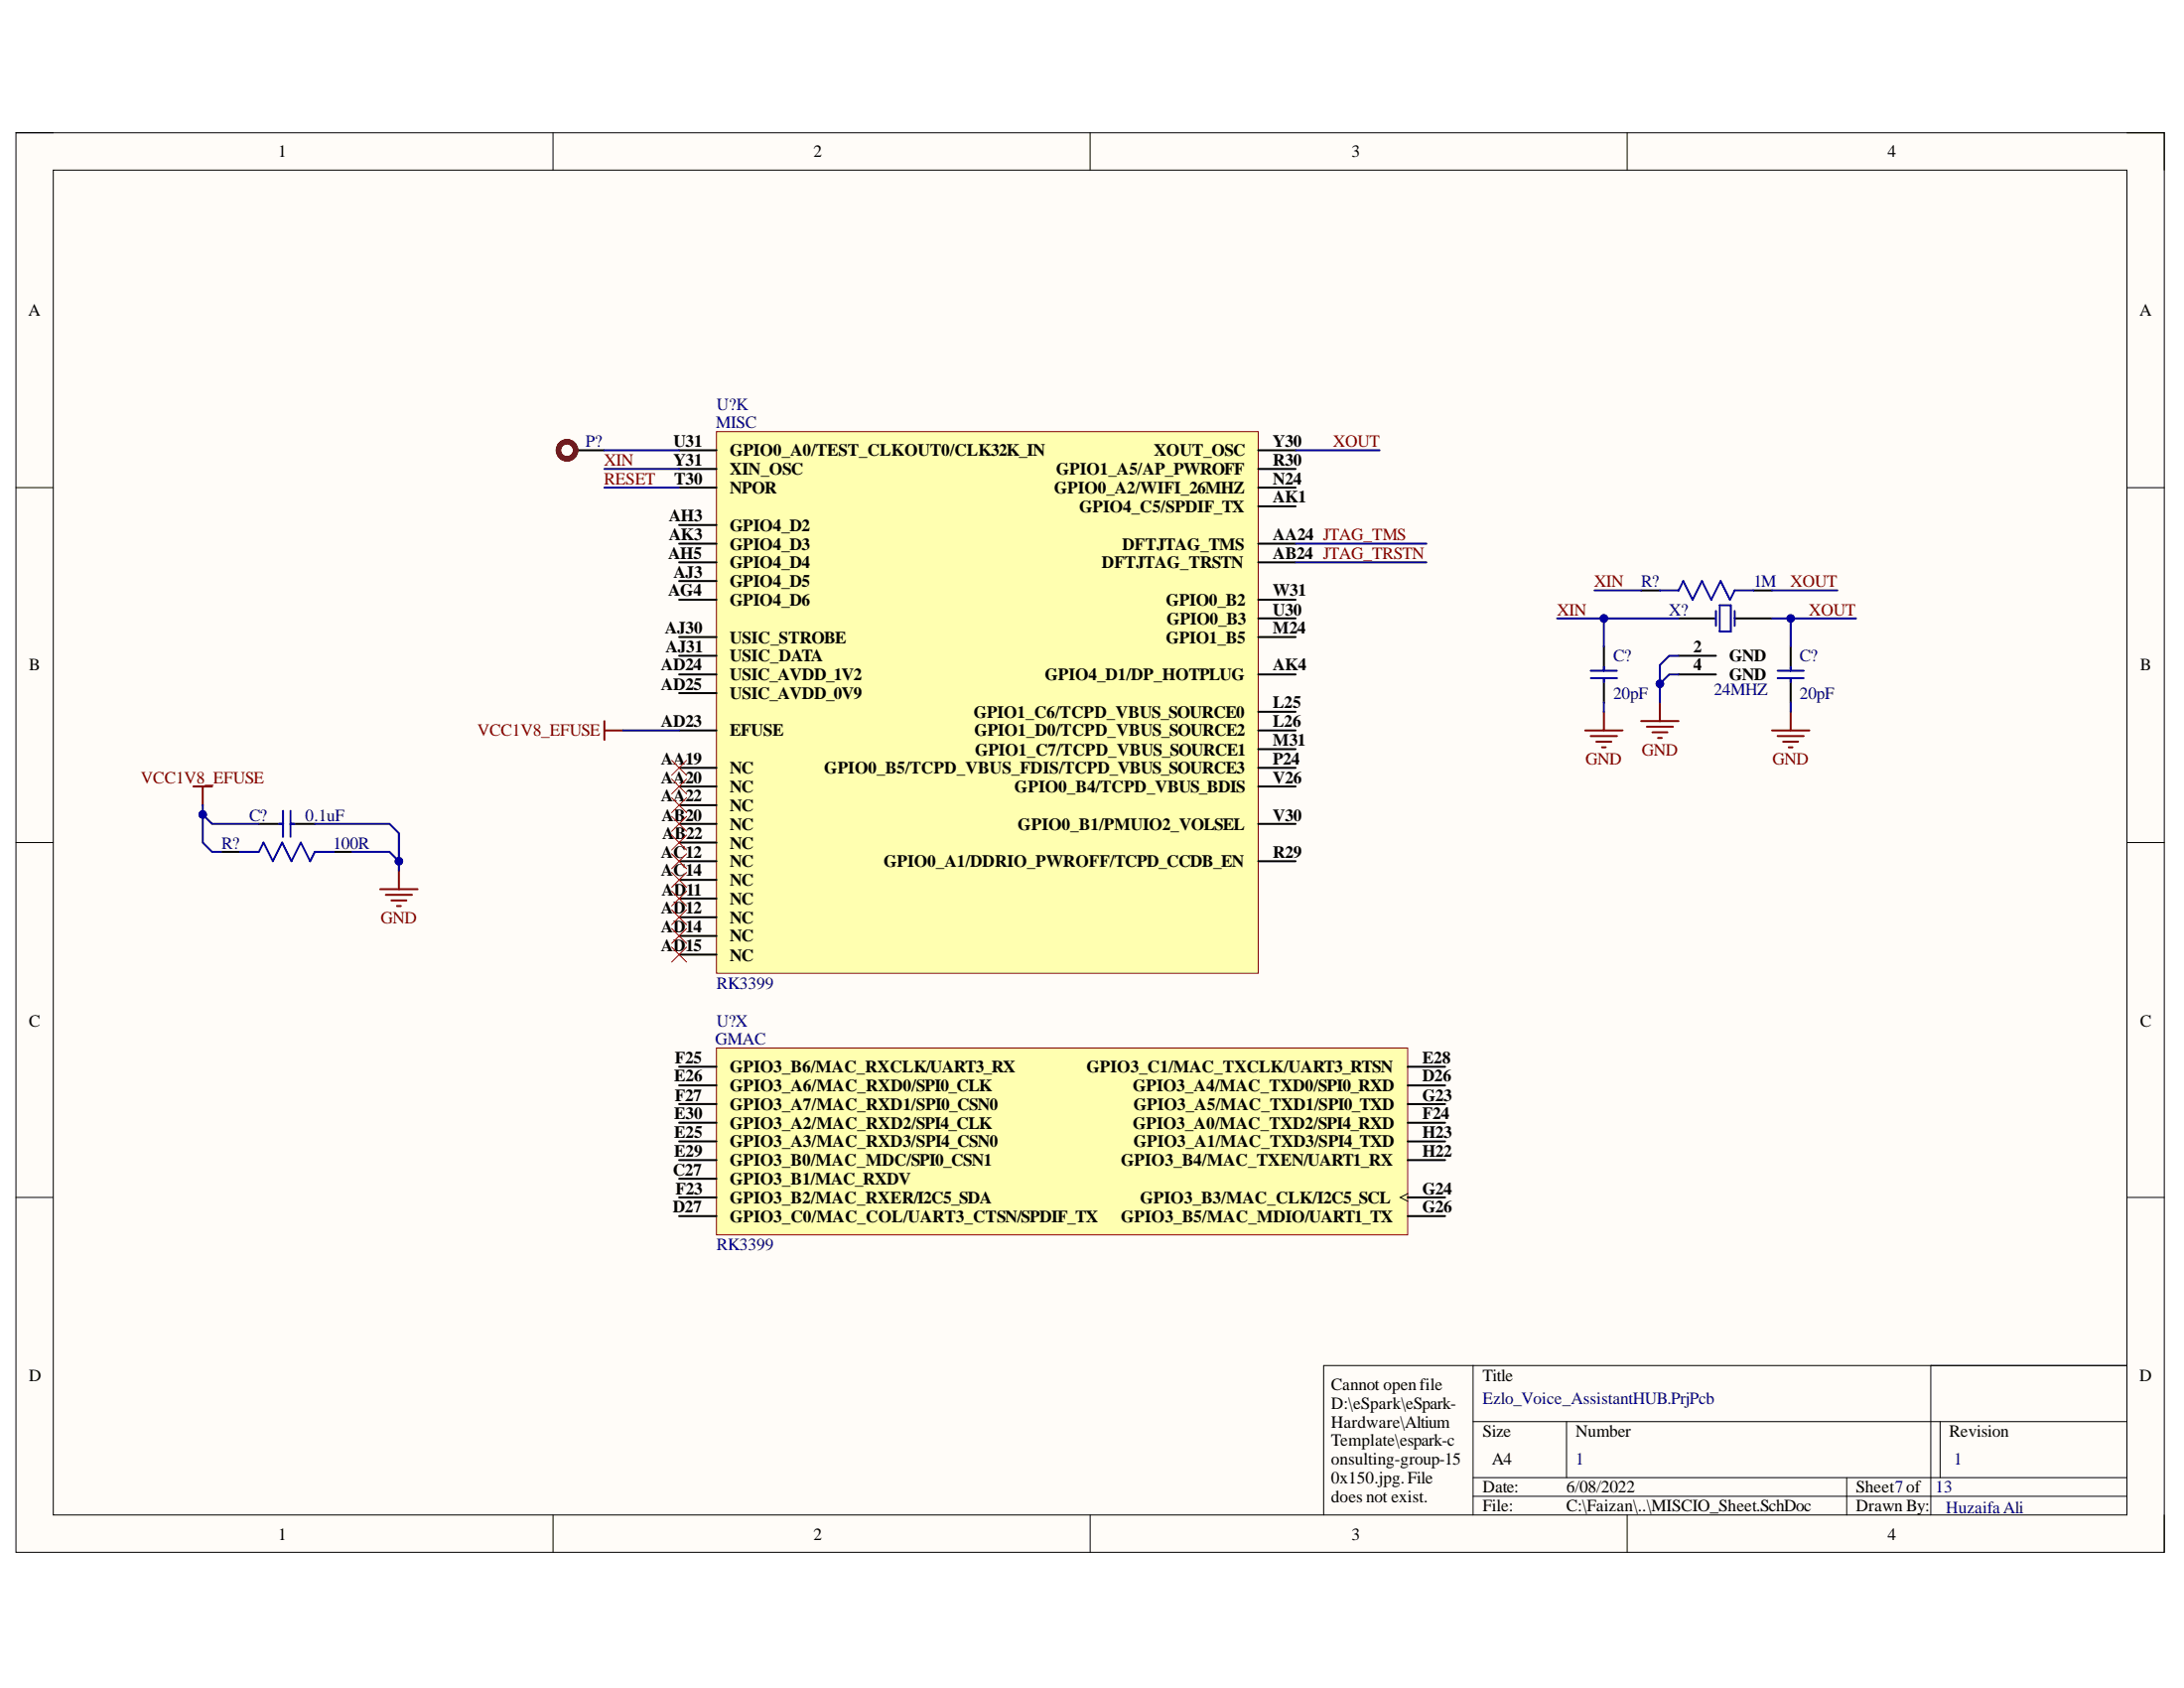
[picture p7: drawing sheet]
<svg xmlns="http://www.w3.org/2000/svg" width="279mm" height="216mm" viewBox="0 0 279 216" stroke-linecap="round" stroke-linejoin="round" font-family="sans-serif">
<path d="M2 17h274.9v181.5h-274.9z" fill-rule="evenodd" fill="#fffcf8"/>
<path d="M2 17h274.9v181.5h-274.9z" fill="none" stroke="#000" stroke-width=".13"/>
<path d="M6.8 21.8h265.3v172h-265.3z" fill-rule="evenodd" fill="#fffcf8"/>
<g fill="none" stroke="#000" stroke-width=".13">
<path d="M2 17h4.8M70.7 17v4.8M139.5 17v4.8M208.2 17v4.8M272.1 17h4.8v4.8M6.8 21.8h265.3v172h-265.3zM2 62.4h4.8M272.1 62.4h4.8M2 107.8h4.8M272.1 107.8h4.8M2 153.2h4.8M272.1 153.2h4.8"/>
<path d="M188.5 174.7v19.1M247 174.7v19.1M272.1 174.7h-102.8v19.1M70.8 193.8v4.7M139.5 193.8v4.7M188.5 181.8h83.6M188.5 189h83.6M188.5 191.4h83.6M200.4 181.8v7.2M208.2 193.8v4.7M236.2 189v4.8M248.2 181.8v7.2"/>
<path d="M276.9 193.8v4.7"/>
</g>
<path d="M91.7 55.2h69.3v69.3h-69.3z" fill-rule="evenodd" fill="#ffffb0"/>
<path d="M91.7 55.2h69.3v69.3h-69.3z" fill="none" stroke="#800000" stroke-width=".13"/>
<g fill="none" stroke="#000" stroke-width=".25">
<path d="M86.9 57.6h4.8M86.9 60h4.8M161 57.6h4.7M161 60h4.7M86.9 62.4h4.8M86.9 67.1h4.8M86.9 69.5h4.8M86.9 71.9h4.8M86.9 74.3h4.8M86.9 76.7h4.8M161 62.4h4.7M161 69.5h4.7"/>
<path d="M161 71.9h4.7M161 76.7h4.7M161 64.8h4.7M161 79.1h4.7M86.9 81.5h4.8M86.9 83.9h4.8M86.9 86.3h4.8M86.9 88.7h4.8M86.9 93.4h4.8M86.9 98.2h4.8M161 81.5h4.7M161 86.3h4.7"/>
<path d="M161 93.4h4.7M161 98.2h4.7M161 91h4.7M161 95.8h4.7M86.9 100.6h4.8M86.9 103h4.8M86.9 105.4h4.8M86.9 107.8h4.8M86.9 110.2h4.8M86.9 112.5h4.8M86.9 114.9h4.8M86.9 117.3h4.8"/>
<path d="M86.9 119.7h4.8M161 100.6h4.7M161 105.4h4.7M161 110.2h4.7M86.9 122.1h4.8"/>
</g>
<path d="M91.7 134h88.4v23.9h-88.4z" fill-rule="evenodd" fill="#ffffb0"/>
<path d="M91.7 134h88.4v23.9h-88.4z" fill="none" stroke="#800000" stroke-width=".13"/>
<g fill="none" stroke="#000" stroke-width=".25">
<path d="M73.7 57.6h3.6M210 75.5h2.4M214.7 79.1h4.8M221.9 79.1h4.8M224.3 75.5h2.4M205.2 82.7v3.1M214.7 83.9h4.8M214.7 86.3h4.8M229.1 82.7v3.1M28.3 109h2.4M33.1 105.4h3.1M37.2 105.4h3.1"/>
<path d="M42.7 109h2.4M86.9 136.4h4.8M86.9 138.8h4.8M180.1 136.4h4.8M180.1 138.8h4.8M86.9 141.2h4.8M86.9 143.6h4.8M86.9 146h4.8M86.9 148.4h4.8M86.9 150.8h4.8M86.9 153.2h4.8M86.9 155.5h4.8"/>
<path d="M180.1 141.2h4.8M180.1 143.6h4.8M180.1 146h4.8M180.1 148.4h4.8M180.1 153.2h4.8M180.1 155.5h4.8"/>
</g>
<path d="M180.1 152.7l-1 .5 1 .4" fill="none" stroke="#000" stroke-width=".13"/>
<g fill="none" stroke="#f00" stroke-width=".13">
<path d="M85.9 97.3l1.9 1.9M85.9 99.6l1.9 2M87.8 97.3l-1.9 1.9M87.8 99.6l-1.9 2M85.9 102l1.9 1.9M85.9 104.4l1.9 1.9M85.9 106.8l1.9 1.9M85.9 109.2l1.9 1.9M85.9 111.6l1.9 1.9M85.9 114l1.9 1.9M85.9 116.4l1.9 1.9M85.9 118.8l1.9 1.9"/>
<path d="M87.8 102l-1.9 1.9M87.8 104.4l-1.9 1.9M87.8 106.8l-1.9 1.9M87.8 109.2l-1.9 1.9M87.8 111.6l-1.9 1.9M87.8 114l-1.9 1.9M87.8 116.4l-1.9 1.9M87.8 118.8l-1.9 1.9M85.9 121.1l1.9 2M87.8 121.1l-1.9 2"/>
</g>
<path d="M212.4 75.5h2.3l.6-1.2 1.2 2.4 1.2-2.4 1.2 2.4 1.2-2.4 1.2 2.4 .6-1.2h2.4M219.5 78.1v2M220 77.4h1.4v3.4h-1.4zM221.9 78.1v2M205.2 85.3v.5M229.1 85.3v.5M30.7 109h2.4l.6-1.2 1.2 2.4 1.2-2.4 1.2 2.4 1.2-2.4 1.2 2.4 .6-1.2h2.4M35.7 105.4h.5M36.2 103.7v3.3M37.2 103.7v3.3M37.2 105.4h.4" fill="none" stroke="#00f" stroke-width=".25"/>
<g fill="none" stroke="#800000" stroke-width=".25">
<path d="M77.3 93.4h2.4M77.3 92.2v2.4M202.8 93.4h4.8M203.5 94.1h3.4M204.2 94.9h1.9M204.9 95.6h.5M205.2 91v2.4M210 92.2h4.7M210.7 93h3.3M211.4 93.7h1.9M212.1 94.4h.5M212.4 89.8v2.4"/>
<path d="M226.7 93.4h4.8M227.4 94.1h3.4M228.1 94.9h1.9M228.8 95.6h.5M229.1 91v2.4M24.7 100.6h2.4M25.9 100.6v2.4M48.6 113.7h4.8M49.4 114.5h3.3M50.1 115.2h1.9M50.8 115.9h.5M51 111.3v2.4"/>
</g>
<circle cx="72.5" cy="57.6" r="1.1" fill="none" stroke="#5b0f00" stroke-width=".68"/>
<path d="M77.3 60h9.6M165.8 57.6h10.7M226.7 79.1h10.7" fill="none" stroke="#000080" stroke-width=".25"/>
<circle cx="229.1" cy="79.1" r=".48" fill="#000080"/>
<circle cx="229.1" cy="79.1" r=".48" fill="none" stroke="#000080" stroke-width=".13"/>
<path d="M199.2 79.1h15.5" fill="none" stroke="#000080" stroke-width=".25"/>
<circle cx="205.2" cy="79.1" r=".48" fill="#000080"/>
<circle cx="205.2" cy="79.1" r=".48" fill="none" stroke="#000080" stroke-width=".13"/>
<path d="M205.2 79.1v3.6" fill="none" stroke="#000080" stroke-width=".25"/>
<circle cx="205.2" cy="79.1" r=".48" fill="#000080"/>
<circle cx="205.2" cy="79.1" r=".48" fill="none" stroke="#000080" stroke-width=".13"/>
<path d="M205.2 89.8v1.2M214.7 83.9h-1.2l-1.1 1.2v2.4" fill="none" stroke="#000080" stroke-width=".25"/>
<circle cx="212.4" cy="87.5" r=".48" fill="#000080"/>
<circle cx="212.4" cy="87.5" r=".48" fill="none" stroke="#000080" stroke-width=".13"/>
<path d="M214.7 86.3h-1.2l-1.1 1.2v2.3" fill="none" stroke="#000080" stroke-width=".25"/>
<circle cx="212.4" cy="87.5" r=".48" fill="#000080"/>
<circle cx="212.4" cy="87.5" r=".48" fill="none" stroke="#000080" stroke-width=".13"/>
<path d="M229.1 79.1v3.6" fill="none" stroke="#000080" stroke-width=".25"/>
<circle cx="229.1" cy="79.1" r=".48" fill="#000080"/>
<circle cx="229.1" cy="79.1" r=".48" fill="none" stroke="#000080" stroke-width=".13"/>
<path d="M77.3 57.6h9.6M77.3 62.4h9.6M165.8 69.5h16.7M165.8 71.9h16.7M204 75.5h6M226.7 75.5h8.4M79.7 93.4h7.2M229.1 89.8v1.2M25.9 103v4.8l1.2 1.2h1.2" fill="none" stroke="#000080" stroke-width=".25"/>
<circle cx="25.9" cy="104.2" r=".48" fill="#000080"/>
<circle cx="25.9" cy="104.2" r=".48" fill="none" stroke="#000080" stroke-width=".13"/>
<path d="M25.9 104.2l1.2 1.2h6" fill="none" stroke="#000080" stroke-width=".25"/>
<circle cx="25.9" cy="104.2" r=".48" fill="#000080"/>
<circle cx="25.9" cy="104.2" r=".48" fill="none" stroke="#000080" stroke-width=".13"/>
<path d="M40.3 105.4h9.5l1.2 1.2v4.7" fill="none" stroke="#000080" stroke-width=".25"/>
<circle cx="51" cy="110.2" r=".48" fill="#000080"/>
<circle cx="51" cy="110.2" r=".48" fill="none" stroke="#000080" stroke-width=".13"/>
<path d="M45.1 109h4.7l1.2 1.2" fill="none" stroke="#000080" stroke-width=".25"/>
<circle cx="51" cy="110.2" r=".48" fill="#000080"/>
<circle cx="51" cy="110.2" r=".48" fill="none" stroke="#000080" stroke-width=".13"/>
<g font-size="3.9" fill="#00f">
<text x="204.6" y="89.1">PIC?01</text>
<text x="228.6" y="89.1">PIC?01</text>
</g>
<g font-size="2.2">
<text x="35.6" y="20.1">1</text>
<text x="104.1" y="20.1">2</text>
<text x="172.9" y="20.1">3</text>
<text x="241.5" y="20.1">4</text>
<text x="3.6" y="40.4">A</text>
<text x="273.7" y="40.4">A</text>
<text x="86.2" y="57.1">U31</text>
<text x="86.2" y="59.6">Y31</text>
<text x="93.3" y="58.3">GPIO0_A0/TEST_CLKOUT0/CLK32K_IN</text>
<text x="147.6" y="58.3">XOUT_OSC</text>
<text x="162.9" y="57.1">Y30</text>
<text x="162.9" y="59.6">R30</text>
<text x="86.2" y="62">T30</text>
<text x="93.3" y="60.8">XIN_OSC</text>
<text x="93.3" y="63.1">NPOR</text>
<text x="134.9" y="63.1">GPIO0_A2/WIFI_26MHZ</text>
<text x="135.1" y="60.8">GPIO1_A5/AP_PWROFF</text>
<text x="138.1" y="65.5">GPIO4_C5/SPDIF_TX</text>
<text x="162.9" y="62">N24</text>
<text x="162.9" y="64.3">AK1</text>
<text x="85.5" y="71.5">AH5</text>
<text x="85.6" y="66.7">AH3</text>
<text x="85.6" y="69.1">AK3</text>
<text x="93.3" y="68">GPIO4_D2</text>
<text x="93.3" y="70.3">GPIO4_D3</text>
<text x="143.6" y="70.3">DFTJTAG_TMS</text>
<text x="162.9" y="69.1">AA24 JTAG_TMS</text>
<text x="162.9" y="71.5">AB24 JTAG_TRSTN</text>
<text x="85.5" y="76.2">AG4</text>
<text x="86.2" y="73.9">AJ3</text>
<text x="93.3" y="72.7">GPIO4_D4</text>
<text x="93.3" y="75.1">GPIO4_D5</text>
<text x="93.3" y="77.5">GPIO4_D6</text>
<text x="141" y="72.7">DFTJTAG_TRSTN</text>
<text x="149.2" y="77.5">GPIO0_B2</text>
<text x="162.9" y="76.2">W31</text>
<text x="85.1" y="81.1">AJ30</text>
<text x="85.1" y="83.4">AJ31</text>
<text x="93.3" y="82.2">USIC_STROBE</text>
<text x="149.2" y="82.2">GPIO1_B5</text>
<text x="149.2" y="79.9">GPIO0_B3</text>
<text x="162.9" y="78.7">U30</text>
<text x="162.9" y="81.1">M24</text>
<text x="216.6" y="83.4">2</text>
<text x="3.7" y="85.8">B</text>
<text x="84.6" y="85.8">AD24</text>
<text x="84.6" y="88.2">AD25</text>
<text x="93.3" y="84.6">USIC_DATA</text>
<text x="93.3" y="87.1">USIC_AVDD_1V2</text>
<text x="93.3" y="89.4">USIC_AVDD_0V9</text>
<text x="133.7" y="87.1">GPIO4_D1/DP_HOTPLUG</text>
<text x="162.9" y="85.8">AK4</text>
<text x="216.6" y="85.8">4</text>
<text x="221.2" y="84.6">GND</text>
<text x="221.2" y="87.1">GND</text>
<text x="273.8" y="85.8">B</text>
<text x="84.6" y="93">AD23</text>
<text x="93.3" y="94.2">EFUSE</text>
<text x="124.6" y="91.8">GPIO1_C6/TCPD_VBUS_SOURCE0</text>
<text x="124.6" y="94.2">GPIO1_D0/TCPD_VBUS_SOURCE2</text>
<text x="162.9" y="90.6">L25</text>
<text x="162.9" y="93">L26</text>
<text x="162.9" y="95.4">M31</text>
<text x="84.6" y="97.8">AA19</text>
<text x="84.6" y="100.2">AA20</text>
<text x="93.3" y="99">NC</text>
<text x="93.3" y="101.3">NC</text>
<text x="105.4" y="99">GPIO0_B5/TCPD_VBUS_FDIS/TCPD_VBUS_SOURCE3</text>
<text x="124.7" y="96.6">GPIO1_C7/TCPD_VBUS_SOURCE1</text>
<text x="129.8" y="101.3">GPIO0_B4/TCPD_VBUS_BDIS</text>
<text x="162.9" y="97.8">P24</text>
<text x="162.9" y="100.2">V26</text>
<text x="84.6" y="102.5">AA22</text>
<text x="84.6" y="105">AB20</text>
<text x="84.7" y="107.3">AB22</text>
<text x="93.3" y="103.7">NC</text>
<text x="93.3" y="106.2">NC</text>
<text x="130.2" y="106.2">GPIO0_B1/PMUIO2_VOLSEL</text>
<text x="162.9" y="105">V30</text>
<text x="84.6" y="109.7">AC12</text>
<text x="84.6" y="112.1">AC14</text>
<text x="93.3" y="108.5">NC</text>
<text x="93.3" y="110.9">NC</text>
<text x="93.3" y="113.3">NC</text>
<text x="113.1" y="110.9">GPIO0_A1/DDRIO_PWROFF/TCPD_CCDB_EN</text>
<text x="162.9" y="109.7">R29</text>
<text x="84.6" y="116.9">AD12</text>
<text x="84.6" y="119.3">AD14</text>
<text x="84.6" y="114.5">AD11</text>
<text x="93.3" y="115.7">NC</text>
<text x="93.3" y="118.1">NC</text>
<text x="84.6" y="121.6">AD15</text>
<text x="93.3" y="120.4">NC</text>
<text x="93.3" y="122.9">NC</text>
<text x="3.7" y="131.3">C</text>
<text x="273.8" y="131.3">C</text>
<text x="86.3" y="136">F25</text>
<text x="93.3" y="137.2">GPIO3_B6/MAC_RXCLK/UART3_RX</text>
<text x="139" y="137.2">GPIO3_C1/MAC_TXCLK/UART3_RTSN</text>
<text x="182" y="136">E28</text>
<text x="86.2" y="138.4">E26</text>
<text x="86.2" y="143.2">E30</text>
<text x="86.3" y="140.8">F27</text>
<text x="93.3" y="139.5">GPIO3_A6/MAC_RXD0/SPI0_CLK</text>
<text x="93.3" y="142">GPIO3_A7/MAC_RXD1/SPI0_CSN0</text>
<text x="144.9" y="139.5">GPIO3_A4/MAC_TXD0/SPI0_RXD</text>
<text x="145" y="142">GPIO3_A5/MAC_TXD1/SPI0_TXD</text>
<text x="182" y="138.4">D26</text>
<text x="182" y="140.8">G23</text>
<text x="182" y="143.2">F24</text>
<text x="86.2" y="145.5">E25</text>
<text x="86.2" y="147.9">E29</text>
<text x="93.3" y="144.4">GPIO3_A2/MAC_RXD2/SPI4_CLK</text>
<text x="93.3" y="146.7">GPIO3_A3/MAC_RXD3/SPI4_CSN0</text>
<text x="93.3" y="149.1">GPIO3_B0/MAC_MDC/SPI0_CSN1</text>
<text x="143.4" y="149.1">GPIO3_B4/MAC_TXEN/UART1_RX</text>
<text x="144.9" y="144.4">GPIO3_A0/MAC_TXD2/SPI4_RXD</text>
<text x="145" y="146.7">GPIO3_A1/MAC_TXD3/SPI4_TXD</text>
<text x="182" y="145.5">H23</text>
<text x="182" y="147.9">H22</text>
<text x="86.1" y="150.4">C27</text>
<text x="86.1" y="155.1">D27</text>
<text x="86.4" y="152.7">F23</text>
<text x="93.3" y="151.5">GPIO3_B1/MAC_RXDV</text>
<text x="93.3" y="153.9">GPIO3_B2/MAC_RXER/I2C5_SDA</text>
<text x="145.9" y="153.9">GPIO3_B3/MAC_CLK/I2C5_SCL</text>
<text x="182" y="152.7">G24</text>
<text x="182" y="155.1">G26</text>
<text x="93.3" y="156.3">GPIO3_C0/MAC_COL/UART3_CTSN/SPDIF_TX</text>
<text x="143.4" y="156.3">GPIO3_B5/MAC_MDIO/UART1_TX</text>
<text x="3.7" y="176.7">D</text>
<text x="170.3" y="177.8">Cannot openfile</text>
<text x="189.7" y="176.7">Title</text>
<text x="273.7" y="176.7">D</text>
<text x="170.3" y="180.2">D:\eSpark\eSpark-</text>
<text x="170.3" y="182.6">Hardware\Altium</text>
<text x="170.3" y="184.9">Template\espark-c</text>
<text x="189.7" y="183.8">Size</text>
<text x="201.6" y="183.8">Number</text>
<text x="249.4" y="183.8">Revision</text>
<text x="170.3" y="187.4">onsulting-group-15</text>
<text x="170.3" y="189.8">0x150.jpg.File</text>
<text x="189.7" y="190.9">Date:</text>
<text x="190.8" y="187.4">A4</text>
<text x="200.4" y="190.9">6/08/2022</text>
<text x="237.4" y="190.9">Sheet7of</text>
<text x="35.6" y="196.9">1</text>
<text x="104.1" y="196.9">2</text>
<text x="170.3" y="192.1">does not exist.</text>
<text x="172.9" y="196.9">3</text>
<text x="189.7" y="193.3">File:</text>
<text x="200.4" y="193.3">C:\Faizan\..\MISCIO_Sheet.SchDoc</text>
<text x="237.4" y="193.3">Drawn By:</text>
<text x="241.5" y="196.9">4</text>
</g>
<g font-size="2.2" fill="#000080">
<text x="91.7" y="52.4">U?K</text>
<text x="74.9" y="57.1">P?</text>
<text x="91.6" y="54.7">MISC</text>
<text x="210" y="75.1">R?</text>
<text x="224.3" y="75.1">1M</text>
<text x="213.5" y="78.7">X?</text>
<text x="206.4" y="84.6">C?</text>
<text x="206.4" y="89.4">20pF</text>
<text x="219.3" y="88.9">24MHZ</text>
<text x="230.2" y="84.6">C?</text>
<text x="230.2" y="89.4">20pF</text>
<text x="31.9" y="105">C?</text>
<text x="39.1" y="105">0.1uF</text>
<text x="28.3" y="108.5">R?</text>
<text x="42.6" y="108.5">100R</text>
<text x="91.7" y="126.4">RK3399</text>
<text x="91.7" y="131.3">U?X</text>
<text x="91.5" y="133.5">GMAC</text>
<text x="91.7" y="159.9">RK3399</text>
<text x="189.7" y="179.6">Ezlo_Voice_AssistantHUB.PrjPcb</text>
<text x="201.6" y="187.4">1</text>
<text x="247.6" y="190.9">13</text>
<text x="249.9" y="187.4">1</text>
<text x="248.9" y="193.6">Huzaifa Ali</text>
</g>
<g font-size="2.2" fill="#800000">
<text x="77.3" y="59.6">XIN</text>
<text x="170.5" y="57.1">XOUT</text>
<text x="77.3" y="62">RESET</text>
<text x="203.9" y="75.1">XIN</text>
<text x="229.1" y="75.1">XOUT</text>
<text x="199.2" y="78.7">XIN</text>
<text x="231.4" y="78.7">XOUT</text>
<text x="61" y="94.2">VCC1V8_EFUSE</text>
<text x="18" y="100.2">VCC1V8_EFUSE</text>
<text x="202.8" y="97.8">GND</text>
<text x="210" y="96.6">GND</text>
<text x="226.8" y="97.8">GND</text>
<text x="48.7" y="118.1">GND</text>
</g>
</svg>
